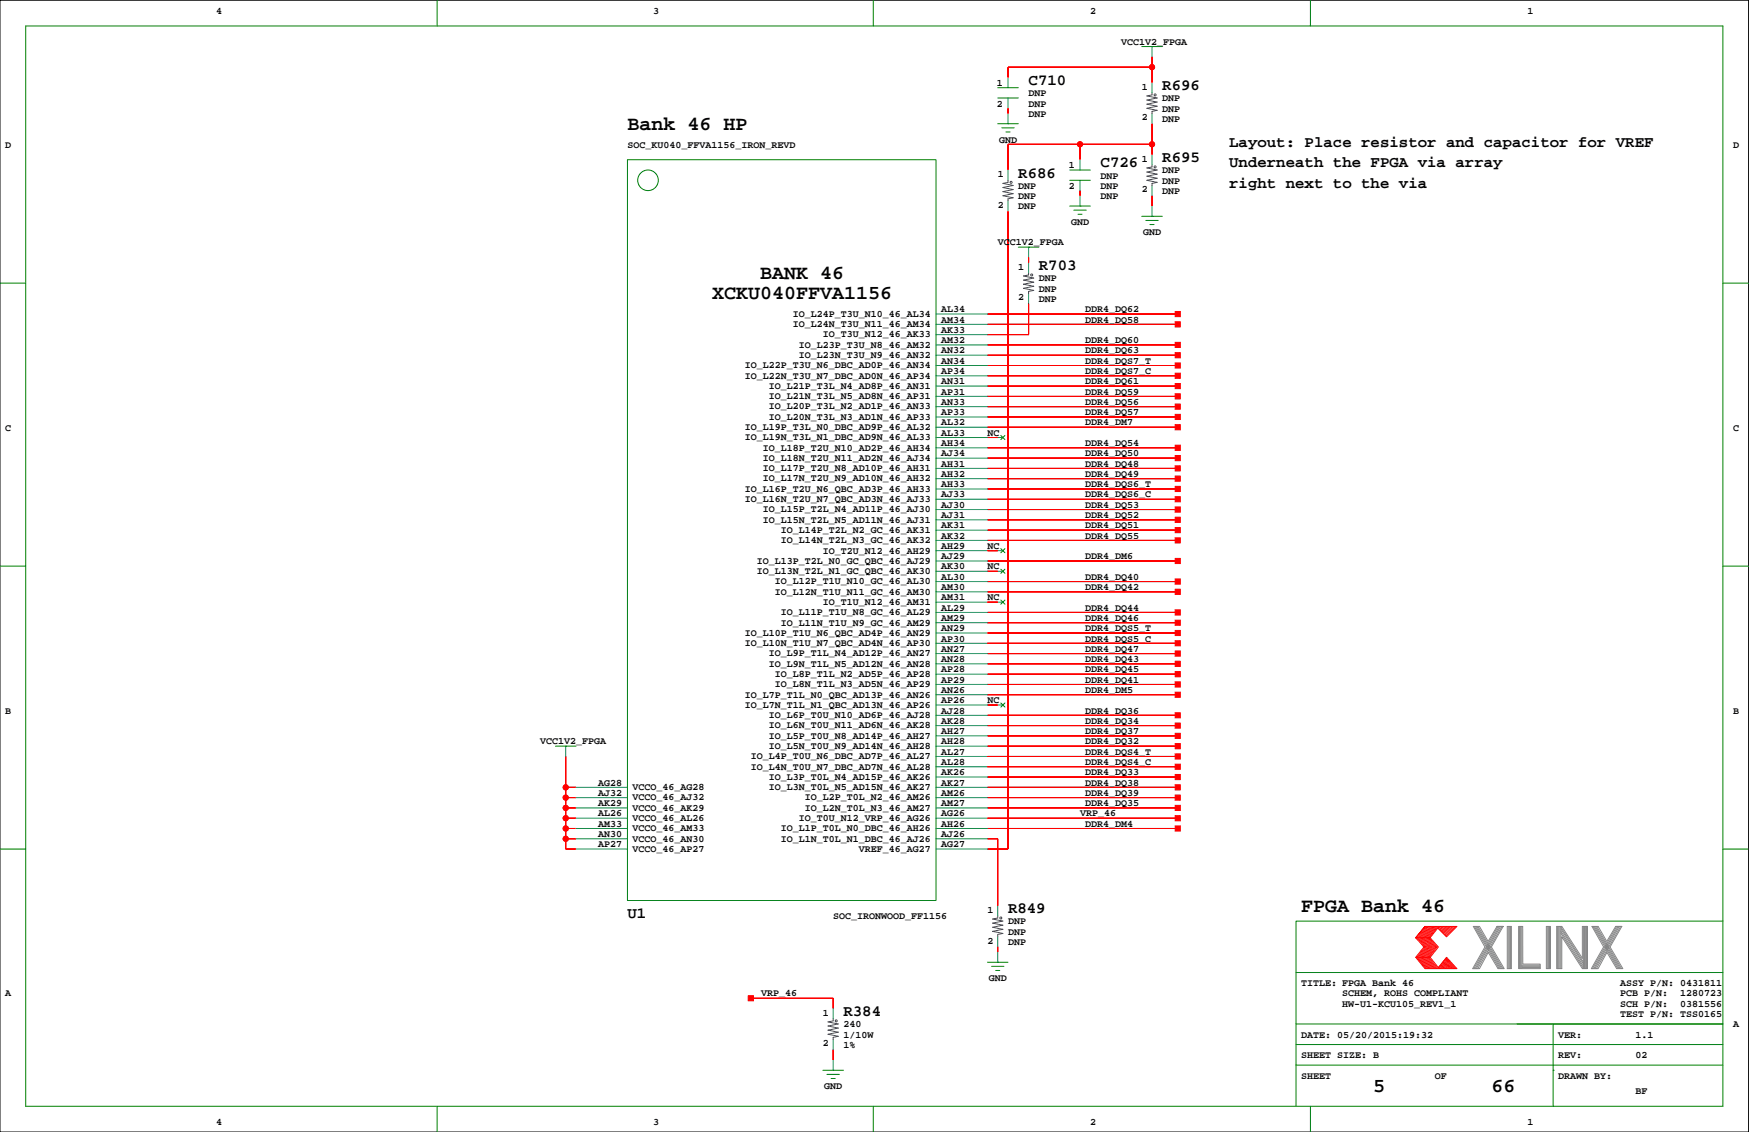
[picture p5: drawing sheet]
<svg xmlns="http://www.w3.org/2000/svg" width="432mm" height="279mm" viewBox="0 0 432 279" stroke-linecap="round" stroke-linejoin="round" font-family="sans-serif">
<path d="M0 .1h431.7v279.3h-431.7z" fill="none" stroke="#000" stroke-width=".25"/>
<g fill="none" stroke="#008000" stroke-width=".25">
<path d="M6.3 6.4h419.1v266.7h-419.1zM107.9 .1v6.3M215.6 .1v6.3M281.9 11.5h5.1M284.4 11.5h.1M323.5 .1v6.3M154.9 39.4h76.2v182.9h-76.2zM246.3 24.2h5.1M246.3 21.6h5.1M246.3 30.5h5.1M247.3 31.6h3.1M248.4 32.6h1"/>
<path d="M248.9 30.5h.1M264.1 50.9h5.1M264.1 44.5h5.1M264.1 42h5.1M265.1 51.9h3.1M266.1 52.9h1M266.6 50.9h.1M281.9 53.4h5.1M282.9 54.4h3M283.9 55.4h1M284.4 53.4h.1M0 69.9h6.3"/>
<path d="M251.4 61h5.1M253.9 61h.1M425.4 69.9h6.3M247.1 107.5l1 1M248.1 107.5l-1 1M0 139.7h6.3M247.1 135.4l1 1M248.1 135.4l-1 1M425.4 139.7h6.3M247.1 140.5l1 1M247.1 148.1l1 1M248.1 140.5l-1 1"/>
<path d="M248.1 148.1l-1 1M247.1 173.5l1 1M248.1 173.5l-1 1M137.1 184.2h5.1M139.7 184.2h.1M0 209.6h6.3M425.4 209.6h6.3M243.8 237.5h5.1M244.8 238.5h3M245.8 239.5h1M246.3 237.5h.1M425.4 227.3h-105.4v35.6"/>
<path d="M320 257.8h105.4M320 252.7h105.4M320 240h105.4M383.5 252.7v20.4M107.9 273.1v6.3M203.2 264.2h5M204.2 265.2h3M205.2 266.2h1M205.7 264.2h.1M215.6 273.1v6.3M320 262.9v10.2M320 262.9h105.4"/>
<path d="M323.5 273.1v6.3M383.5 264.2h.1"/>
<circle cx="160" cy="44.5" r="2.54"/>
</g>
<g fill="none" stroke="#f00" stroke-width=".25">
<path d="M284.4 14v6.4M284.4 16.6h-35.5v2.5M248.9 26.7v1.3M266.6 35.6v3.8M284.4 30.5v7.7M284.4 35.6h-35.5v6.4M248.9 52.1v157.5h-5.1M266.6 47v1.3M284.4 48.3v2.6M243.8 77.5h47M253.9 75v7.6h-10.1M253.9 63.5v1.3"/>
<path d="M243.8 92.8h47M243.8 90.2h47M243.8 80.1h47M243.8 97.8h47M243.8 85.1h47M243.8 95.3h47M243.8 87.7h47M243.8 100.4h47M243.8 105.4h47M243.8 110.5h47M243.8 108h2.5M243.8 113.1h47"/>
<path d="M243.8 118.1h47M243.8 115.6h47M243.8 102.9h47M243.8 138.5h47M243.8 123.2h47M243.8 120.7h47M243.8 130.8h47M243.8 133.4h47M243.8 128.3h47M243.8 125.8h47M243.8 135.9h2.5M243.8 151.2h47"/>
<path d="M243.8 141h2.5M243.8 153.7h47M243.8 143.5h47M243.8 146.1h47M243.8 148.6h2.5M243.8 156.2h47M243.8 158.8h47M243.8 163.9h47M243.8 171.5h47M243.8 174h2.5M243.8 166.4h47M243.8 179.1h47"/>
<path d="M243.8 176.6h47M243.8 168.9h47M243.8 161.3h47M139.7 194.3h2.5M139.7 186.7v22.9h2.5M139.7 199.4h2.5M139.7 196.9h2.5M243.8 194.3h47M243.8 199.4h47M243.8 196.9h47M243.8 181.6h47M243.8 191.8h47"/>
<path d="M243.8 184.2h47M243.8 186.7h47M243.8 189.3h47M139.7 201.9h2.5M139.7 204.5h2.5M139.7 207h2.5M243.8 201.9h47M243.8 204.5h47M243.8 207h2.5v16.5M246.3 233.7v1.3M349.5 236.3h3.6M349.9 231.5l1.9 2.2-2 2.6 2.2 2.8"/>
<path d="M350.1 236.3l2.2 2.8M350.2 231.5l1.9 2.3-2 2.5M350.4 236.3l2.2 2.8M350.5 231.5l1.9 2.3-2 2.5M350.6 236.3l2.3 2.7M350.8 231.5l1.9 2.3-2 2.5M351 236.3l2.2 2.8M351.1 231.5l1.9 2.3-2 2.5M351.3 236.3l2.2 2.8M351.4 231.5l1.9 2.3-2 2.5M351.6 236.3l2.2 2.8M351.7 231.5l1.9 2.2"/>
<path d="M351.8 228.7l-2.3 2.8 2.3-2.8h7.9l-2.6 2.5-2.1-2.1-1.9 2.4 2 2.2-2 2.6 2 2.5 2-2.5 2.6 2.8h-7.9l-2.3-2.8M351.9 236.3l2.2 2.8M352 231.5l1.9 2.2M352.1 228.7l-2.2 2.7M352.2 236.3l2.2 2.8M352.3 231.5l1.9 2.3-2 2.5M352.4 228.7l-2.2 2.7M352.5 236.3l2.2 2.8M352.6 231.5l1.9 2.2M352.7 228.7l-2.2 2.7M352.8 236.3l2.2 2.8M352.8 231.5l2 2.2"/>
<path d="M353 228.7l-2.2 2.7M353.1 231.5h-3.6l2.1 2.2-2.1 2.6M353.2 228.7l-2.1 2.7M353.6 233.8l-2 2.5M353.6 228.7l-2.2 2.7M353.8 228.7l-2.1 2.7M353.9 233.8l-1.9 2.4M354.1 228.7l-2.1 2.7M354.4 228.7l-2.1 2.7M354.5 233.8l-2 2.5M354.7 228.7l-2.1 2.7M354.8 233.8l-2 2.5"/>
<path d="M355 228.7l-2.1 2.7M355.2 238.8l.2 .3M355.3 238.6l.4 .5M355.4 228.7l-.4 .4M355.4 238.4l.6 .7M355.6 238.3l.7 .8M355.7 238.1l.9 1M355.7 228.7l-.5 .5M355.9 237.9l1 1.2M356 237.8l1.2 1.3M356.1 228.7l-.8 .7M356.1 237.6l1.4 1.4"/>
<path d="M356.3 237.4l1.5 1.7M356.4 237.2l1.6 1.9M356.5 228.7l-1 .9M356.5 237.1l1.8 2M356.7 236.9l1.9 2.2M356.8 236.7l2.1 2.4M356.8 228.7l-1.1 1.1M356.9 236.6l2.3 2.5M357.1 236.5l2.3 2.6M357.2 228.7l-1.3 1.2M357.5 228.7l-1.4 1.4M357.8 228.7l-1.6 1.6"/>
<path d="M358.2 228.7l-1.8 1.7M358.5 228.7l-1.9 1.9M359 228.7l-2.2 2.1M359.3 228.7l-2.3 2.3M185.4 246.4h20.3v2.5M205.7 259.1v2.5"/>
<circle cx="284.4" cy="16.6" r=".63"/>
<circle cx="266.6" cy="35.6" r=".63"/>
<circle cx="284.4" cy="35.6" r=".63"/>
<circle cx="139.7" cy="199.4" r=".63"/>
<circle cx="139.7" cy="196.9" r=".63"/>
<circle cx="139.7" cy="194.3" r=".63"/>
<circle cx="139.7" cy="201.9" r=".63"/>
<circle cx="139.7" cy="207" r=".63"/>
<circle cx="139.7" cy="204.5" r=".63"/>
</g>
<g fill="none" stroke="#848684" stroke-width=".25">
<path d="M364 228.7l6.1 10.4M364.3 228.7l6.1 10.4M364.6 228.7l6.1 10.4M364.9 228.7l6.1 10.4M367.4 232.3l-2.1-3.6h-1.6l2.9 5-3 5.4h1.7l2.1-4 2.4 4h1.6l-3.2-5.4M369.6 228.7l-2.2 3.6M369.8 228.7l-5.9 10.4M370.2 228.7l-6 10.4M370.5 228.7l-6 10.4M370.8 228.7l-6 10.4M371.1 228.7h-1.5h1.5l-2.9 5M372.1 228.7h1v10.4h-1z"/>
<path d="M372.4 228.7v10.4M372.6 228.7v10.4M372.9 228.7v10.4M374.9 228.7h1v9.3h4.3v1.1h-5.3zM375.1 228.7v10.4M375.4 228.7v10.4M375.7 228.7v10.4M375.7 238.2h4.5M375.7 238.5h4.5M375.7 238.8h4.5M381.8 228.7h1v10.4h-1zM382 228.7v10.4"/>
<path d="M382.3 228.7v10.4M382.5 228.7v10.4M384.3 228.7h1.3l5.1 7.8v-7.8h1.2v10.4h-1.2l-5.1-7.9v7.9h-1.3zM384.5 228.7v10.4M384.8 228.7v10.4M385.1 228.7v10.4M385.3 228.7v10.4M385.3 230.3l5.6 8.7M385.3 229.8l5.6 8.7M385.3 229.2l5.6 8.7M385.3 228.8l5.6 8.7M390.9 228.7v10.4"/>
<path d="M391.2 228.7v10.4M391.5 228.7v10.4M391.7 228.6v10.4M393.3 228.7l6.1 10.4M393.6 228.7l6.1 10.4M393.9 228.7l6.1 10.4M394.2 228.7l6.1 10.4M396.7 232.3l-2.1-3.6h-1.6l2.9 5-3 5.4M397.5 233.7l3.2 5.4h-1.6l-2.4-4-2.2 4h-1.6M398.9 228.7l-2.2 3.6M399.1 228.7l-6 10.4M399.4 228.7l-5.9 10.4"/>
<path d="M399.7 228.7l-5.9 10.4M400.1 228.7l-6 10.4M400.4 228.7h-1.5h1.5l-2.9 5"/>
</g>
<g fill="#f00" stroke="#f00" stroke-width=".25">
<path d="M139.7 194.3h2.5z" fill-rule="evenodd"/>
<path d="M139.7 194.3v2.6z" fill-rule="evenodd"/>
<path d="M139.7 186.7v7.6z" fill-rule="evenodd"/>
<path d="M139.7 199.4h2.5z" fill-rule="evenodd"/>
<path d="M139.7 201.9h2.5z" fill-rule="evenodd"/>
<path d="M139.7 204.5h2.5z" fill-rule="evenodd"/>
<path d="M139.7 207h2.5z" fill-rule="evenodd"/>
<path d="M139.7 209.6h2.5z" fill-rule="evenodd"/>
<path d="M139.7 207v2.6z" fill-rule="evenodd"/>
<path d="M139.7 204.5v2.5z" fill-rule="evenodd"/>
<path d="M139.7 201.9v2.6z" fill-rule="evenodd"/>
<path d="M139.7 199.4v2.5z" fill-rule="evenodd"/>
<path d="M139.7 196.9v2.5z" fill-rule="evenodd"/>
<path d="M139.7 196.9h2.5z" fill-rule="evenodd"/>
<path d="M205.7 259.1v2.5z" fill-rule="evenodd"/>
<path d="M205.7 246.4v2.5z" fill-rule="evenodd"/>
<path d="M185.4 246.4h20.3z" fill-rule="evenodd"/>
<path d="M184.7 245.8h1.3v1.2h-1.3z" fill-rule="evenodd"/>
<path d="M266.6 47v1.3z" fill-rule="evenodd"/>
<path d="M284.4 48.3v2.6z" fill-rule="evenodd"/>
<path d="M284.4 14v2.6z" fill-rule="evenodd"/>
<path d="M248.9 16.6v2.5z" fill-rule="evenodd"/>
<path d="M248.9 16.6h35.5z" fill-rule="evenodd"/>
<path d="M284.4 16.6v3.8z" fill-rule="evenodd"/>
<path d="M266.6 35.6v3.8z" fill-rule="evenodd"/>
<path d="M284.4 30.5v5.1z" fill-rule="evenodd"/>
<path d="M284.4 35.6v2.6z" fill-rule="evenodd"/>
<path d="M266.6 35.6h17.8z" fill-rule="evenodd"/>
<path d="M248.9 35.6h17.7z" fill-rule="evenodd"/>
<path d="M248.9 35.6v6.4z" fill-rule="evenodd"/>
<path d="M248.9 52.1v157.5z" fill-rule="evenodd"/>
<path d="M243.8 209.6h5.1z" fill-rule="evenodd"/>
<path d="M248.9 26.7v1.3z" fill-rule="evenodd"/>
<path d="M243.8 163.9h47z" fill-rule="evenodd"/>
<path d="M290.1 163.2h1.3v1.3h-1.3z" fill-rule="evenodd"/>
<path d="M243.8 151.2h47z" fill-rule="evenodd"/>
<path d="M290.1 150.5h1.3v1.3h-1.3z" fill-rule="evenodd"/>
<path d="M243.8 171.5h47z" fill-rule="evenodd"/>
<path d="M290.1 170.8h1.3v1.3h-1.3z" fill-rule="evenodd"/>
<path d="M243.8 100.4h47z" fill-rule="evenodd"/>
<path d="M290.1 99.7h1.3v1.3h-1.3z" fill-rule="evenodd"/>
<path d="M243.8 105.4h47z" fill-rule="evenodd"/>
<path d="M290.1 104.8h1.3v1.3h-1.3z" fill-rule="evenodd"/>
<path d="M243.8 92.8h47z" fill-rule="evenodd"/>
<path d="M290.1 92.1h1.3v1.3h-1.3z" fill-rule="evenodd"/>
<path d="M243.8 90.2h47z" fill-rule="evenodd"/>
<path d="M290.1 89.6h1.3v1.2h-1.3z" fill-rule="evenodd"/>
<path d="M243.8 110.5h47z" fill-rule="evenodd"/>
<path d="M290.1 109.9h1.3v1.3h-1.3z" fill-rule="evenodd"/>
<path d="M243.8 138.5h47z" fill-rule="evenodd"/>
<path d="M290.1 137.8h1.3v1.3h-1.3z" fill-rule="evenodd"/>
<path d="M243.8 123.2h47z" fill-rule="evenodd"/>
<path d="M290.1 122.6h1.3v1.3h-1.3z" fill-rule="evenodd"/>
<path d="M243.8 120.7h47z" fill-rule="evenodd"/>
<path d="M290.1 120.1h1.3v1.2h-1.3z" fill-rule="evenodd"/>
<path d="M243.8 204.5h47z" fill-rule="evenodd"/>
<path d="M290.1 203.9h1.3v1.2h-1.3z" fill-rule="evenodd"/>
<path d="M243.8 82.6h10.1z" fill-rule="evenodd"/>
<path d="M253.9 75v7.6z" fill-rule="evenodd"/>
<path d="M253.9 63.5v1.3z" fill-rule="evenodd"/>
<path d="M243.8 174h2.5z" fill-rule="evenodd"/>
<path d="M243.8 141h2.5z" fill-rule="evenodd"/>
<path d="M243.8 108h2.5z" fill-rule="evenodd"/>
<path d="M246.3 233.7v1.3z" fill-rule="evenodd"/>
<path d="M243.8 207h2.5z" fill-rule="evenodd"/>
<path d="M246.3 207v16.5z" fill-rule="evenodd"/>
<path d="M243.8 130.8h47z" fill-rule="evenodd"/>
<path d="M290.1 130.2h1.3v1.3h-1.3z" fill-rule="evenodd"/>
<path d="M243.8 133.4h47z" fill-rule="evenodd"/>
<path d="M290.1 132.7h1.3v1.3h-1.3z" fill-rule="evenodd"/>
<path d="M243.8 113.1h47z" fill-rule="evenodd"/>
<path d="M290.1 112.4h1.3v1.3h-1.3z" fill-rule="evenodd"/>
<path d="M243.8 153.7h47z" fill-rule="evenodd"/>
<path d="M290.1 153.1h1.3v1.2h-1.3z" fill-rule="evenodd"/>
<path d="M243.8 166.4h47z" fill-rule="evenodd"/>
<path d="M290.1 165.8h1.3v1.2h-1.3z" fill-rule="evenodd"/>
<path d="M243.8 143.5h47z" fill-rule="evenodd"/>
<path d="M290.1 142.9h1.3v1.3h-1.3z" fill-rule="evenodd"/>
<path d="M243.8 146.1h47z" fill-rule="evenodd"/>
<path d="M290.1 145.4h1.3v1.3h-1.3z" fill-rule="evenodd"/>
<path d="M243.8 80.1h47z" fill-rule="evenodd"/>
<path d="M290.1 79.4h1.3v1.3h-1.3z" fill-rule="evenodd"/>
<path d="M243.8 194.3h47z" fill-rule="evenodd"/>
<path d="M290.1 193.7h1.3v1.3h-1.3z" fill-rule="evenodd"/>
<path d="M243.8 196.9h47z" fill-rule="evenodd"/>
<path d="M290.1 196.2h1.3v1.3h-1.3z" fill-rule="evenodd"/>
<path d="M243.8 199.4h47z" fill-rule="evenodd"/>
<path d="M290.1 198.8h1.3v1.2h-1.3z" fill-rule="evenodd"/>
<path d="M243.8 181.6h47z" fill-rule="evenodd"/>
<path d="M290.1 181h1.3v1.3h-1.3z" fill-rule="evenodd"/>
<path d="M243.8 191.8h47z" fill-rule="evenodd"/>
<path d="M290.1 191.2h1.3v1.2h-1.3z" fill-rule="evenodd"/>
<path d="M243.8 184.2h47z" fill-rule="evenodd"/>
<path d="M290.1 183.5h1.3v1.3h-1.3z" fill-rule="evenodd"/>
<path d="M243.8 179.1h47z" fill-rule="evenodd"/>
<path d="M290.1 178.5h1.3v1.2h-1.3z" fill-rule="evenodd"/>
<path d="M243.8 176.6h47z" fill-rule="evenodd"/>
<path d="M290.1 175.9h1.3v1.3h-1.3z" fill-rule="evenodd"/>
<path d="M243.8 128.3h47z" fill-rule="evenodd"/>
<path d="M290.1 127.7h1.3v1.2h-1.3z" fill-rule="evenodd"/>
<path d="M243.8 118.1h47z" fill-rule="evenodd"/>
<path d="M290.1 117.5h1.3v1.3h-1.3z" fill-rule="evenodd"/>
<path d="M243.8 115.6h47z" fill-rule="evenodd"/>
<path d="M290.1 115h1.3v1.2h-1.3z" fill-rule="evenodd"/>
<path d="M243.8 125.8h47z" fill-rule="evenodd"/>
<path d="M290.1 125.1h1.3v1.3h-1.3z" fill-rule="evenodd"/>
<path d="M243.8 168.9h47z" fill-rule="evenodd"/>
<path d="M290.1 168.3h1.3v1.3h-1.3z" fill-rule="evenodd"/>
<path d="M243.8 161.3h47z" fill-rule="evenodd"/>
<path d="M290.1 160.7h1.3v1.3h-1.3z" fill-rule="evenodd"/>
<path d="M243.8 97.8h47z" fill-rule="evenodd"/>
<path d="M290.1 97.2h1.3v1.3h-1.3z" fill-rule="evenodd"/>
<path d="M243.8 102.9h47z" fill-rule="evenodd"/>
<path d="M290.1 102.3h1.3v1.2h-1.3z" fill-rule="evenodd"/>
<path d="M243.8 85.1h47z" fill-rule="evenodd"/>
<path d="M290.1 84.5h1.3v1.3h-1.3z" fill-rule="evenodd"/>
<path d="M243.8 95.3h47z" fill-rule="evenodd"/>
<path d="M290.1 94.7h1.3v1.2h-1.3z" fill-rule="evenodd"/>
<path d="M243.8 77.5h47z" fill-rule="evenodd"/>
<path d="M290.1 76.9h1.3v1.3h-1.3z" fill-rule="evenodd"/>
<path d="M243.8 87.7h47z" fill-rule="evenodd"/>
<path d="M290.1 87h1.3v1.3h-1.3z" fill-rule="evenodd"/>
<path d="M243.8 201.9h47z" fill-rule="evenodd"/>
<path d="M290.1 201.3h1.3v1.3h-1.3z" fill-rule="evenodd"/>
<path d="M243.8 148.6h2.5z" fill-rule="evenodd"/>
<path d="M243.8 135.9h2.5z" fill-rule="evenodd"/>
<path d="M243.8 156.2h47z" fill-rule="evenodd"/>
<path d="M290.1 155.6h1.3v1.3h-1.3z" fill-rule="evenodd"/>
<path d="M243.8 158.8h47z" fill-rule="evenodd"/>
<path d="M290.1 158.1h1.3v1.3h-1.3z" fill-rule="evenodd"/>
<path d="M243.8 186.7h47z" fill-rule="evenodd"/>
<path d="M290.1 186.1h1.3v1.2h-1.3z" fill-rule="evenodd"/>
<path d="M243.8 189.3h47z" fill-rule="evenodd"/>
<path d="M290.1 188.6h1.3v1.3h-1.3z" fill-rule="evenodd"/>
<circle cx="139.7" cy="194.3" r=".63"/>
<circle cx="139.7" cy="207" r=".63"/>
<circle cx="139.7" cy="204.5" r=".63"/>
<circle cx="139.7" cy="201.9" r=".63"/>
<circle cx="139.7" cy="199.4" r=".63"/>
<circle cx="139.7" cy="196.9" r=".63"/>
<circle cx="284.4" cy="16.6" r=".63"/>
<circle cx="284.4" cy="35.6" r=".63"/>
<circle cx="266.6" cy="35.6" r=".63"/>
</g>
<g fill="none" stroke="#008080" stroke-width=".25">
<path d="M248.9 19.1v2.5M284.4 11.5v2.5M248.9 24.2v2.5M248.9 28v2.5M266.6 39.4v2.6M284.4 20.4v2.5M284.4 28v2.5M284.4 38.2v2.5M248.9 42v2.5M248.9 49.6v2.5M266.6 44.5v2.5M266.6 48.3v2.6"/>
<path d="M284.4 45.8v2.5M284.4 50.9v2.5M231.1 77.5h12.7M253.9 61v2.5M253.9 64.8v2.6M253.9 72.4v2.6M231.1 97.8h12.7M231.1 95.3h12.7M231.1 92.8h12.7M231.1 90.2h12.7M231.1 87.7h12.7M231.1 85.1h12.7"/>
<path d="M231.1 82.6h12.7M231.1 80.1h12.7M231.1 108h12.7M231.1 118.1h12.7M231.1 115.6h12.7M231.1 113.1h12.7M231.1 110.5h12.7M231.1 105.4h12.7M231.1 102.9h12.7M231.1 100.4h12.7M246.3 108h1.3M231.1 138.5h12.7"/>
<path d="M231.1 135.9h12.7M231.1 133.4h12.7M231.1 130.8h12.7M231.1 128.3h12.7M231.1 125.8h12.7M231.1 123.2h12.7M231.1 120.7h12.7M246.3 135.9h1.3M231.1 141h12.7M231.1 158.8h12.7M231.1 156.2h12.7M231.1 153.7h12.7"/>
<path d="M231.1 151.2h12.7M231.1 148.6h12.7M231.1 146.1h12.7M231.1 143.5h12.7M246.3 141h1.3M246.3 148.6h1.3M231.1 174h12.7M231.1 179.1h12.7M231.1 176.6h12.7M231.1 171.5h12.7M231.1 168.9h12.7M231.1 166.4h12.7"/>
<path d="M231.1 163.9h12.7M231.1 161.3h12.7M246.3 174h1.3M139.7 184.2v2.5M142.2 199.4h12.7M142.2 196.9h12.7M142.2 194.3h12.7M231.1 199.4h12.7M231.1 196.9h12.7M231.1 194.3h12.7M231.1 191.8h12.7M231.1 189.3h12.7"/>
<path d="M231.1 186.7h12.7M231.1 184.2h12.7M231.1 181.6h12.7M142.2 209.6h12.7M142.2 207h12.7M142.2 204.5h12.7M142.2 201.9h12.7M231.1 209.6h12.7M231.1 207h12.7M231.1 204.5h12.7M231.1 201.9h12.7M246.3 223.5v2.6"/>
<path d="M246.3 231.2v2.5M246.3 235v2.5M205.7 248.9v2.6M205.7 256.5v2.6M205.7 261.6v2.6"/>
</g>
<g fill="none" stroke="#00f" stroke-width=".25">
<path d="M284.4 22.9v.5l-1.3 .3 2.6 .5-2.6 .5 2.6 .5-2.6 .5 2.6 .5-2.6 .5 2.6 .5-1.3 .3v.5M248.9 44.5v.5l-1.3 .3 2.5 .5-2.5 .5 2.5 .5-2.5 .5 2.5 .5-2.5 .5 2.5 .5-1.2 .3v.5M284.4 40.7v.5l-1.3 .3 2.6 .5-2.6 .5 2.6 .5-2.6 .5 2.6 .5-2.6 .5 2.6 .5-1.3 .3v.5M253.9 67.4v.5l-1.2 .2 2.5 .5-2.5 .5 2.5 .5-2.5 .6 2.5 .5-2.5 .5 2.5 .5-1.3 .2v.5M246.3 226.1v.5l-1.2 .2 2.5 .5-2.5 .5 2.5 .6-2.5 .5 2.5 .5-2.5 .5 2.5 .5-1.3 .2v.6M205.7 251.5v.5l-1.3 .2 2.6 .5-2.6 .5 2.6 .6-2.6 .5 2.6 .5-2.6 .5 2.6 .5-1.3 .2v.5"/>
<circle cx="285.2" cy="23.4" r=".25"/>
<circle cx="249.6" cy="45" r=".25"/>
<circle cx="285.2" cy="41.2" r=".25"/>
<circle cx="254.7" cy="67.9" r=".25"/>
<circle cx="247.1" cy="226.6" r=".25"/>
<circle cx="206.5" cy="252" r=".25"/>
</g>
<g font-size="4.9">
<text x="154.9" y="32.2">Bank 46 HP</text>
<text x="187.7" y="68.7">BANK 46</text>
<text x="175.8" y="73.8">XCKU040FFVA1156</text>
<text x="321.2" y="225.2">FPGA Bank 46</text>
<text x="339" y="269.6">5</text>
<text x="368.2" y="269.6">66</text>
</g>
<g font-size="3.9">
<text x="253.9" y="21">C710</text>
<text x="287" y="22.2">R696</text>
<text x="271.7" y="41.3">C726</text>
<text x="287" y="40">R695</text>
<text x="303.5" y="41.3">Underneath the FPGA via array</text>
<text x="303.5" y="36.2">Layout: Place resistor and capacitor for VREF</text>
<text x="251.4" y="43.8">R686</text>
<text x="303.5" y="46.4">right next to the via</text>
<text x="256.5" y="66.7">R703</text>
<text x="154.9" y="226.7">U1</text>
<text x="248.9" y="225.4">R849</text>
<text x="208.2" y="250.8">R384</text>
</g>
<g font-size="2.5">
<text x="53.3" y="3.4">4</text>
<text x="161.3" y="3.4">3</text>
<text x="269.2" y="3.4">2</text>
<text x="377.1" y="3.4">1</text>
<text x="276.8" y="11.1">VCC1V2_FPGA</text>
<text x="246.1" y="21.2">1</text>
<text x="253.9" y="23.7">DNP</text>
<text x="281.9" y="22.1">1</text>
<text x="246.1" y="26.3">2</text>
<text x="253.9" y="26.3">DNP</text>
<text x="253.9" y="28.8">DNP</text>
<text x="281.9" y="29.7">2</text>
<text x="287" y="25">DNP</text>
<text x="287" y="27.6">DNP</text>
<text x="246.6" y="35.2">GND</text>
<text x="287" y="30.1">DNP</text>
<text x="1.3" y="36.4">D</text>
<text x="154.9" y="36.4">SOC_KU040_FFVA1156_IRON_REVD</text>
<text x="263.9" y="41.5">1</text>
<text x="281.9" y="39.9">1</text>
<text x="427.9" y="36.4">D</text>
<text x="246.3" y="43.7">1</text>
<text x="251.4" y="46.6">DNP</text>
<text x="263.9" y="46.6">2</text>
<text x="271.7" y="44.1">DNP</text>
<text x="271.7" y="46.6">DNP</text>
<text x="281.9" y="47.5">2</text>
<text x="287" y="47.9">DNP</text>
<text x="287" y="42.8">DNP</text>
<text x="287" y="45.3">DNP</text>
<text x="246.3" y="51.3">2</text>
<text x="251.4" y="49.1">DNP</text>
<text x="251.4" y="51.7">DNP</text>
<text x="271.7" y="49.1">DNP</text>
<text x="264.4" y="55.5">GND</text>
<text x="282.2" y="58">GND</text>
<text x="246.3" y="60.6">VCC1V2_FPGA</text>
<text x="251.4" y="66.5">1</text>
<text x="256.5" y="72">DNP</text>
<text x="256.5" y="69.5">DNP</text>
<text x="232.4" y="77.1">AL34</text>
<text x="251.4" y="74.2">2</text>
<text x="256.5" y="74.5">DNP</text>
<text x="267.9" y="77.1">DDR4_DQ62</text>
<text x="195.7" y="80.7">IO_L24N_T3U_N11_46_AM34</text>
<text x="195.7" y="78.2">IO_L24P_T3U_N10_46_AL34</text>
<text x="203.1" y="83.3">IO_T3U_N12_46_AK33</text>
<text x="232.4" y="79.6">AM34</text>
<text x="232.4" y="82.2">AK33</text>
<text x="267.9" y="79.6">DDR4_DQ58</text>
<text x="197.2" y="88.4">IO_L23N_T3U_N9_46_AN32</text>
<text x="197.2" y="85.8">IO_L23P_T3U_N8_46_AM32</text>
<text x="232.4" y="84.7">AM32</text>
<text x="232.4" y="87.2">AN32</text>
<text x="232.4" y="89.8">AN34</text>
<text x="267.9" y="89.8">DDR4_DQS7_T</text>
<text x="267.9" y="84.7">DDR4_DQ60</text>
<text x="267.9" y="87.2">DDR4_DQ63</text>
<text x="183.9" y="93.4">IO_L22N_T3U_N7_DBC_AD0N_46_AP34</text>
<text x="183.9" y="90.9">IO_L22P_T3U_N6_DBC_AD0P_46_AN34</text>
<text x="189.8" y="96">IO_L21P_T3L_N4_AD8P_46_AN31</text>
<text x="232.4" y="92.3">AP34</text>
<text x="232.4" y="94.9">AN31</text>
<text x="267.9" y="92.3">DDR4_DQS7_C</text>
<text x="267.9" y="94.9">DDR4_DQ61</text>
<text x="189.8" y="101.1">IO_L20P_T3L_N2_AD1P_46_AN33</text>
<text x="189.8" y="98.5">IO_L21N_T3L_N5_AD8N_46_AP31</text>
<text x="232.4" y="97.4">AP31</text>
<text x="232.4" y="99.9">AN33</text>
<text x="267.9" y="99.9">DDR4_DQ56</text>
<text x="267.9" y="97.4">DDR4_DQ59</text>
<text x="1.3" y="106.3">C</text>
<text x="183.9" y="106.1">IO_L19P_T3L_N0_DBC_AD9P_46_AL32</text>
<text x="189.8" y="103.6">IO_L20N_T3L_N3_AD1N_46_AP33</text>
<text x="232.4" y="102.5">AP33</text>
<text x="232.4" y="105">AL32</text>
<text x="232.4" y="107.5">AL33</text>
<text x="243.8" y="107.5">NC</text>
<text x="267.9" y="105">DDR4_DM7</text>
<text x="267.9" y="102.5">DDR4_DQ57</text>
<text x="427.9" y="106.3">C</text>
<text x="183.9" y="108.7">IO_L19N_T3L_N1_DBC_AD9N_46_AL33</text>
<text x="188.3" y="113.8">IO_L18N_T2U_N11_AD2N_46_AJ34</text>
<text x="188.3" y="111.2">IO_L18P_T2U_N10_AD2P_46_AH34</text>
<text x="232.4" y="110.1">AH34</text>
<text x="232.4" y="112.6">AJ34</text>
<text x="267.9" y="110.1">DDR4_DQ54</text>
<text x="267.9" y="112.6">DDR4_DQ50</text>
<text x="188.3" y="118.8">IO_L17N_T2U_N9_AD10N_46_AH32</text>
<text x="188.3" y="116.3">IO_L17P_T2U_N8_AD10P_46_AH31</text>
<text x="232.4" y="115.2">AH31</text>
<text x="232.4" y="117.7">AH32</text>
<text x="267.9" y="117.7">DDR4_DQ49</text>
<text x="267.9" y="115.2">DDR4_DQ48</text>
<text x="183.9" y="123.9">IO_L16N_T2U_N7_QBC_AD3N_46_AJ33</text>
<text x="183.9" y="121.4">IO_L16P_T2U_N6_QBC_AD3P_46_AH33</text>
<text x="232.4" y="120.2">AH33</text>
<text x="232.4" y="122.8">AJ33</text>
<text x="232.4" y="125.3">AJ30</text>
<text x="267.9" y="122.8">DDR4_DQS6_C</text>
<text x="267.9" y="120.2">DDR4_DQS6_T</text>
<text x="267.9" y="125.3">DDR4_DQ53</text>
<text x="188.3" y="129">IO_L15N_T2L_N5_AD11N_46_AJ31</text>
<text x="188.3" y="126.5">IO_L15P_T2L_N4_AD11P_46_AJ30</text>
<text x="192.8" y="131.5">IO_L14P_T2L_N2_GC_46_AK31</text>
<text x="232.4" y="127.9">AJ31</text>
<text x="232.4" y="130.4">AK31</text>
<text x="267.9" y="130.4">DDR4_DQ51</text>
<text x="267.9" y="127.9">DDR4_DQ52</text>
<text x="192.8" y="134.1">IO_L14N_T2L_N3_GC_46_AK32</text>
<text x="203.1" y="136.6">IO_T2U_N12_46_AH29</text>
<text x="232.4" y="132.9">AK32</text>
<text x="232.4" y="135.5">AH29</text>
<text x="243.8" y="135.5">NC</text>
<text x="267.9" y="132.9">DDR4_DQ55</text>
<text x="186.8" y="141.7">IO_L13N_T2L_N1_GC_QBC_46_AK30</text>
<text x="186.8" y="139.2">IO_L13P_T2L_N0_GC_QBC_46_AJ29</text>
<text x="232.4" y="138">AJ29</text>
<text x="232.4" y="140.6">AK30</text>
<text x="232.4" y="143.1">AL30</text>
<text x="243.8" y="140.6">NC</text>
<text x="267.9" y="138">DDR4_DM6</text>
<text x="267.9" y="143.1">DDR4_DQ40</text>
<text x="191.3" y="146.8">IO_L12N_T1U_N11_GC_46_AM30</text>
<text x="191.3" y="144.2">IO_L12P_T1U_N10_GC_46_AL30</text>
<text x="203.1" y="149.3">IO_T1U_N12_46_AM31</text>
<text x="232.4" y="145.6">AM30</text>
<text x="232.4" y="148.2">AM31</text>
<text x="243.8" y="148.2">NC</text>
<text x="267.9" y="145.6">DDR4_DQ42</text>
<text x="192.8" y="154.4">IO_L11N_T1U_N9_GC_46_AM29</text>
<text x="192.8" y="151.9">IO_L11P_T1U_N8_GC_46_AL29</text>
<text x="232.4" y="150.7">AL29</text>
<text x="232.4" y="153.3">AM29</text>
<text x="232.4" y="155.8">AN29</text>
<text x="267.9" y="150.7">DDR4_DQ44</text>
<text x="267.9" y="153.3">DDR4_DQ46</text>
<text x="267.9" y="155.8">DDR4_DQS5_T</text>
<text x="183.9" y="159.5">IO_L10N_T1U_N7_QBC_AD4N_46_AP30</text>
<text x="183.9" y="156.9">IO_L10P_T1U_N6_QBC_AD4P_46_AN29</text>
<text x="232.4" y="158.3">AP30</text>
<text x="232.4" y="160.9">AN27</text>
<text x="267.9" y="160.9">DDR4_DQ47</text>
<text x="267.9" y="158.3">DDR4_DQS5_C</text>
<text x="189.8" y="164.6">IO_L9N_T1L_N5_AD12N_46_AN28</text>
<text x="189.8" y="162">IO_L9P_T1L_N4_AD12P_46_AN27</text>
<text x="191.3" y="167.1">IO_L8P_T1L_N2_AD5P_46_AP28</text>
<text x="232.4" y="163.4">AN28</text>
<text x="232.4" y="166">AP28</text>
<text x="267.9" y="163.4">DDR4_DQ43</text>
<text x="267.9" y="166">DDR4_DQ45</text>
<text x="183.9" y="172.2">IO_L7P_T1L_N0_QBC_AD13P_46_AN26</text>
<text x="191.3" y="169.6">IO_L8N_T1L_N3_AD5N_46_AP29</text>
<text x="232.4" y="168.5">AP29</text>
<text x="232.4" y="171">AN26</text>
<text x="232.4" y="173.6">AP26</text>
<text x="243.8" y="173.6">NC</text>
<text x="267.9" y="171">DDR4_DM5</text>
<text x="267.9" y="168.5">DDR4_DQ41</text>
<text x="1.3" y="176.1">B</text>
<text x="183.9" y="174.7">IO_L7N_T1L_N1_QBC_AD13N_46_AP26</text>
<text x="189.8" y="179.8">IO_L6N_T0U_N11_AD6N_46_AK28</text>
<text x="189.8" y="177.2">IO_L6P_T0U_N10_AD6P_46_AJ28</text>
<text x="232.4" y="176.1">AJ28</text>
<text x="232.4" y="178.7">AK28</text>
<text x="267.9" y="178.7">DDR4_DQ34</text>
<text x="267.9" y="176.1">DDR4_DQ36</text>
<text x="427.9" y="176.1">B</text>
<text x="133.3" y="183.7">VCC1V2_FPGA</text>
<text x="189.8" y="184.9">IO_L5N_T0U_N9_AD14N_46_AH28</text>
<text x="189.8" y="182.3">IO_L5P_T0U_N8_AD14P_46_AH27</text>
<text x="232.4" y="181.2">AH27</text>
<text x="232.4" y="183.7">AH28</text>
<text x="267.9" y="181.2">DDR4_DQ37</text>
<text x="267.9" y="183.7">DDR4_DQ32</text>
<text x="185.4" y="189.9">IO_L4N_T0U_N7_DBC_AD7N_46_AL28</text>
<text x="185.4" y="187.4">IO_L4P_T0U_N6_DBC_AD7P_46_AL27</text>
<text x="232.4" y="186.3">AL27</text>
<text x="232.4" y="188.8">AL28</text>
<text x="232.4" y="191.4">AK26</text>
<text x="267.9" y="191.4">DDR4_DQ33</text>
<text x="267.9" y="186.3">DDR4_DQS4_T</text>
<text x="267.9" y="188.8">DDR4_DQS4_C</text>
<text x="147.7" y="193.9">AG28</text>
<text x="147.7" y="196.4">AJ32</text>
<text x="156.2" y="197.6">VCCO_46_AJ32</text>
<text x="156.2" y="195">VCCO_46_AG28</text>
<text x="189.8" y="195">IO_L3N_T0L_N5_AD15N_46_AK27</text>
<text x="189.8" y="192.5">IO_L3P_T0L_N4_AD15P_46_AK26</text>
<text x="198.7" y="197.6">IO_L2P_T0L_N2_46_AM26</text>
<text x="232.4" y="193.9">AK27</text>
<text x="232.4" y="196.4">AM26</text>
<text x="267.9" y="193.9">DDR4_DQ38</text>
<text x="267.9" y="196.4">DDR4_DQ39</text>
<text x="147.7" y="199">AK29</text>
<text x="147.7" y="201.5">AL26</text>
<text x="156.2" y="202.6">VCCO_46_AL26</text>
<text x="156.2" y="200.1">VCCO_46_AK29</text>
<text x="197.2" y="202.6">IO_T0U_N12_VRP_46_AG26</text>
<text x="198.7" y="200.1">IO_L2N_T0L_N3_46_AM27</text>
<text x="232.4" y="199">AM27</text>
<text x="232.4" y="201.5">AG26</text>
<text x="266.6" y="201.5">VRP_46</text>
<text x="267.9" y="199">DDR4_DQ35</text>
<text x="147.7" y="204">AM33</text>
<text x="147.7" y="206.6">AN30</text>
<text x="147.7" y="209.1">AP27</text>
<text x="156.2" y="207.7">VCCO_46_AN30</text>
<text x="156.2" y="205.2">VCCO_46_AM33</text>
<text x="192.8" y="207.7">IO_L1N_T0L_N1_DBC_46_AJ26</text>
<text x="192.8" y="205.2">IO_L1P_T0L_N0_DBC_46_AH26</text>
<text x="232.4" y="204">AH26</text>
<text x="232.4" y="206.6">AJ26</text>
<text x="232.4" y="209.1">AG27</text>
<text x="267.9" y="204">DDR4_DM4</text>
<text x="156.2" y="210.3">VCCO_46_AP27</text>
<text x="212" y="210.3">VREF_46_AG27</text>
<text x="205.7" y="226.9">SOC_IRONWOOD_FF1156</text>
<text x="243.8" y="225.3">1</text>
<text x="243.8" y="232.9">2</text>
<text x="248.9" y="233.3">DNP</text>
<text x="248.9" y="230.7">DNP</text>
<text x="248.9" y="228.2">DNP</text>
<text x="1.3" y="245.9">A</text>
<text x="187.9" y="245.9">VRP_46</text>
<text x="244.1" y="242.1">GND</text>
<text x="321.2" y="243.4">TITLE: FPGA Bank 46</text>
<text x="331.4" y="245.9">SCHEM, ROHS COMPLIANT</text>
<text x="400" y="245.9">PCB P/N:</text>
<text x="400" y="243.4">ASSY P/N: 0431811</text>
<text x="414.8" y="245.9">1280723</text>
<text x="203.2" y="250.7">1</text>
<text x="331.4" y="248.5">HW-U1-KCU105_REV1_1</text>
<text x="400" y="251">TEST P/N: TSS0165</text>
<text x="400" y="248.5">SCH P/N:</text>
<text x="414.8" y="248.5">0381556</text>
<text x="208.2" y="253.6">240</text>
<text x="208.2" y="256.1">1/10W</text>
<text x="321.2" y="256.1">DATE: 05/20/2015:19:32</text>
<text x="384.7" y="256.1">VER:</text>
<text x="403.8" y="256.1">1.1</text>
<text x="427.9" y="253.6">A</text>
<text x="203.2" y="258.3">2</text>
<text x="208.2" y="258.6">1%</text>
<text x="321.2" y="261.2">SHEET SIZE: B</text>
<text x="384.7" y="261.2">REV:</text>
<text x="403.8" y="261.2">02</text>
<text x="203.5" y="268.8">GND</text>
<text x="321.2" y="266.3">SHEET</text>
<text x="354.2" y="266.3">OF</text>
<text x="384.7" y="266.3">DRAWN BY:</text>
<text x="403.8" y="270.1">BF</text>
<text x="53.3" y="277.7">4</text>
<text x="161.3" y="277.7">3</text>
<text x="269.2" y="277.7">2</text>
<text x="377.1" y="277.7">1</text>
</g>
</svg>
